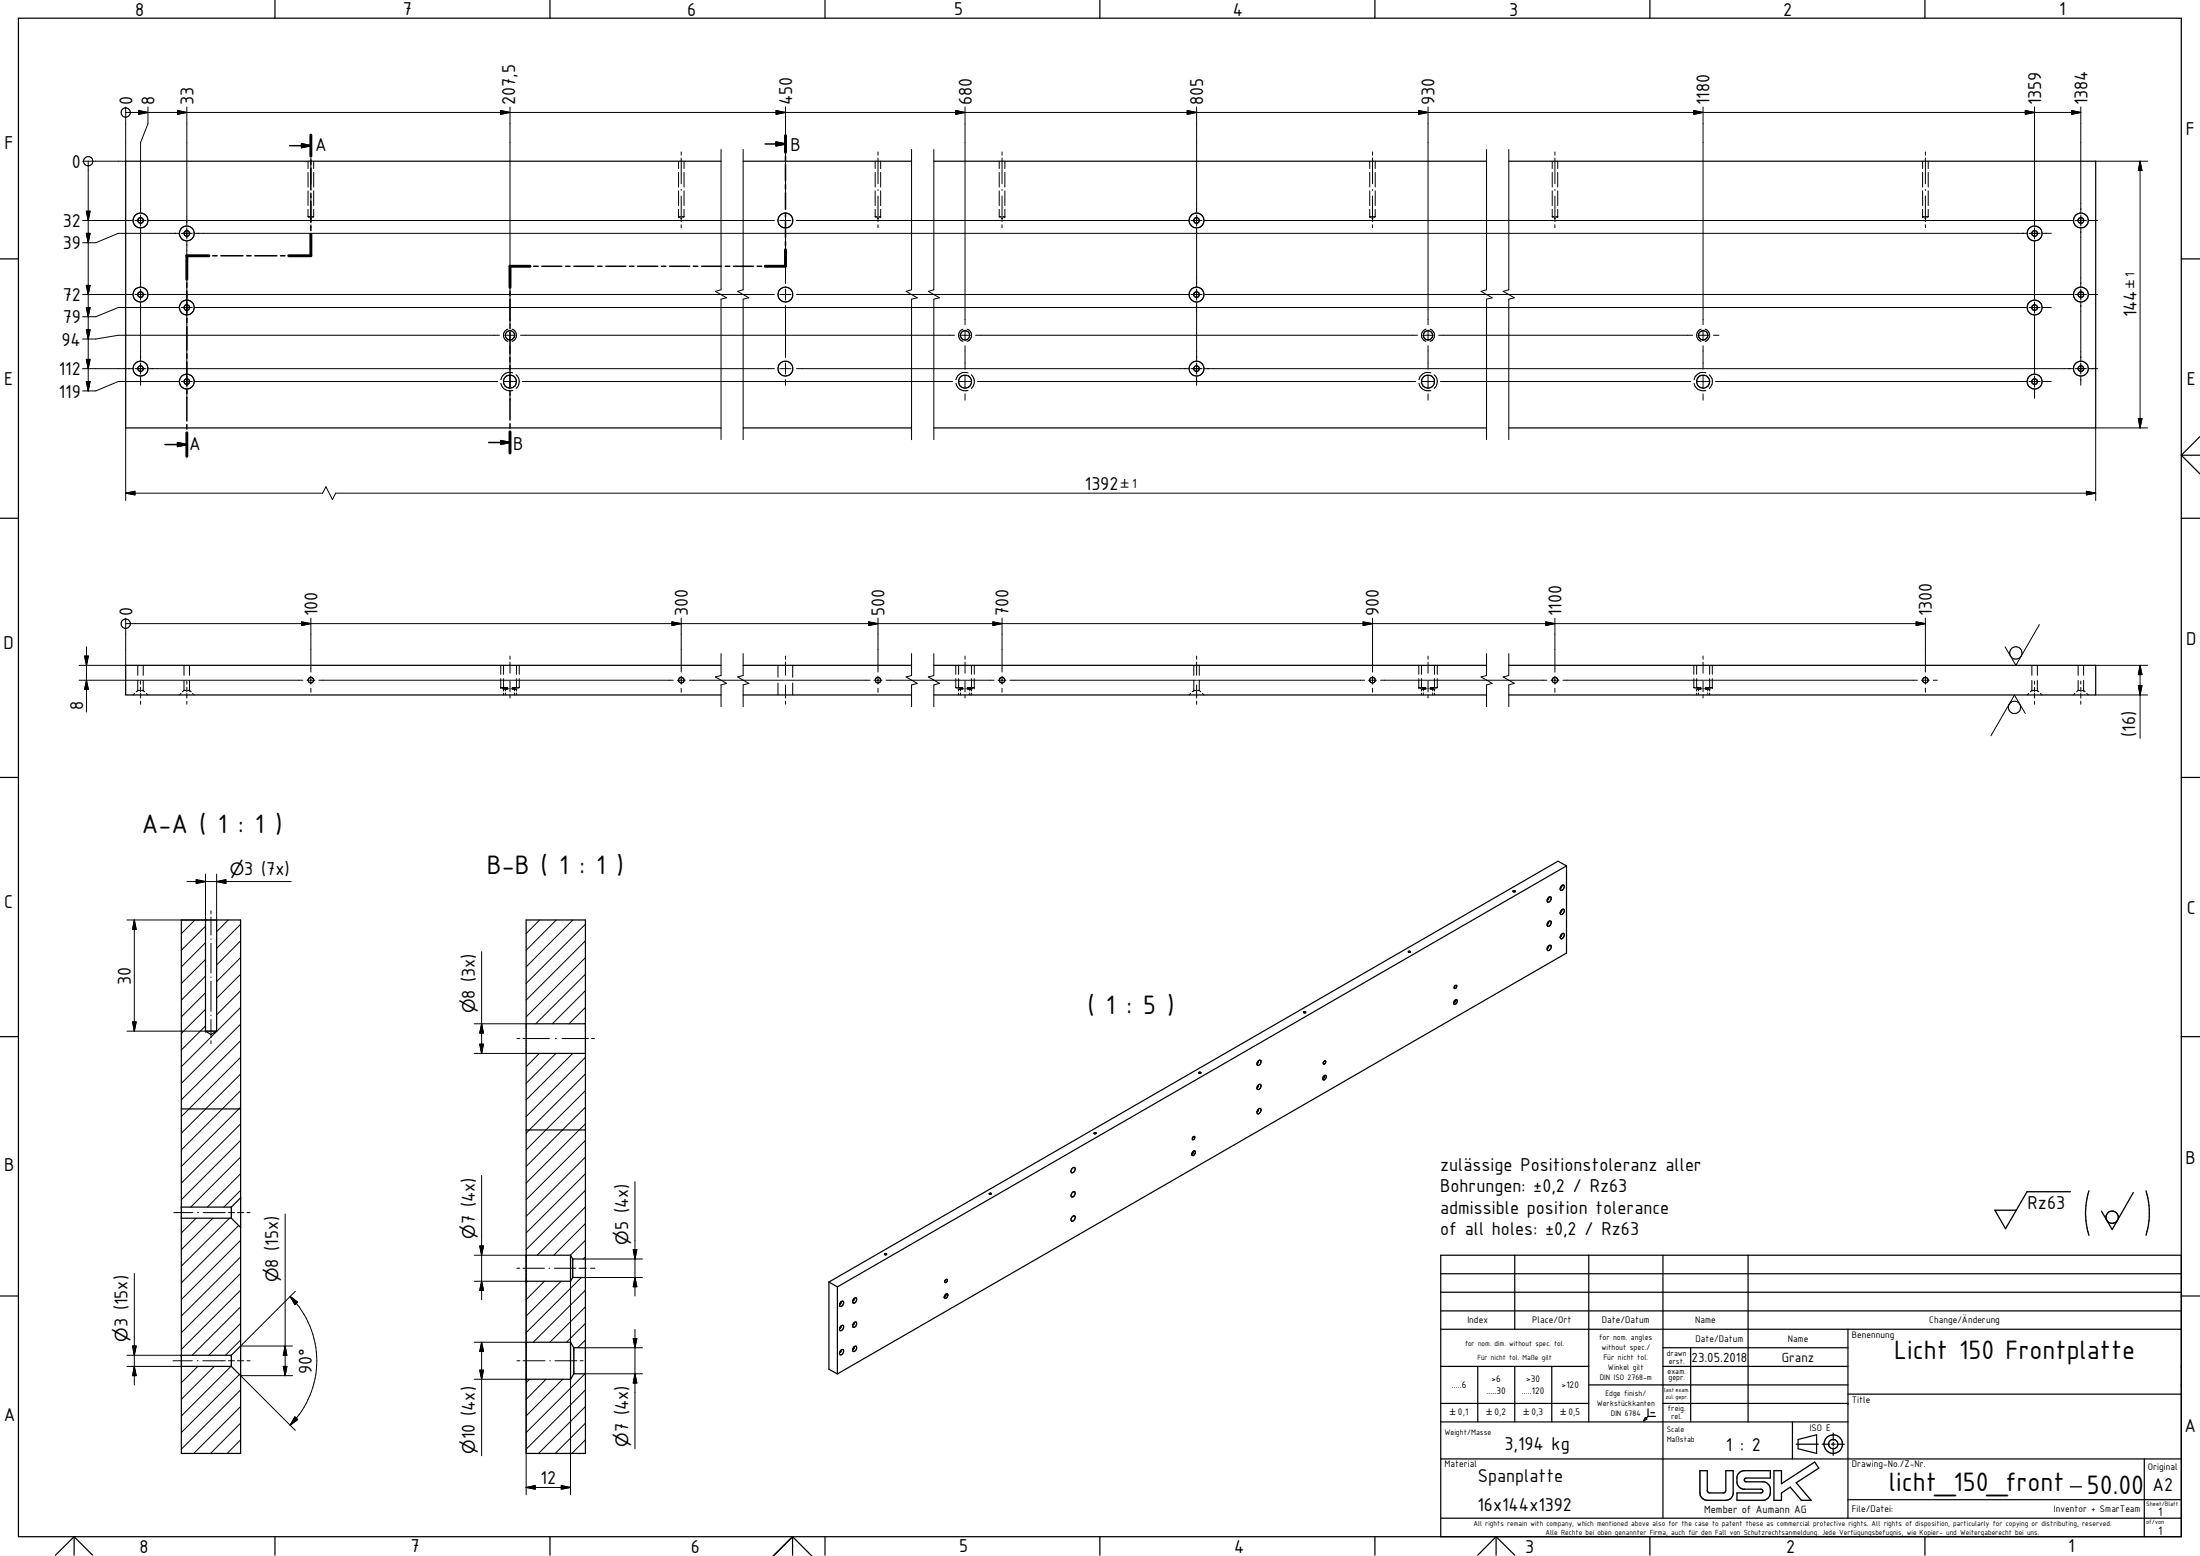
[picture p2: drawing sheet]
<svg xmlns="http://www.w3.org/2000/svg" width="594mm" height="420mm" viewBox="0 0 594 420" stroke-linecap="round" stroke-linejoin="round" font-family="sans-serif">
<g fill="none" stroke="#000" stroke-width=".33">
<path d="M74.2 -.1v5M148.5 -.1v5M222.8 -.1v5M297 -.1v5M371.3 -.1v5M445.5 -.1v5M519.8 -.1v5M5 4.9h584v410h-584zM194.7 43.5h-160.8v72.1h160.8M200.7 43.5h45.5M252.2 43.5h149.2M407.4 43.5h158.5v72.1h-158.5"/>
<path d="M0 69.9h5M589 69.9h5M200.7 115.6h45.5M252.2 115.6h149.2M594 117.9l-5 5M0 139.9h5M589 122.9l5 5M589 122.9h5M589 139.9h5M194.7 179.7h-160.8v8h160.8M200.7 179.7h45.5M252.2 179.7h149.2"/>
<path d="M407.4 179.7h158.5v8h-158.5M200.7 187.7h45.5M252.2 187.7h149.2M0 209.9h5M589 209.9h5M421.7 239.2l-.1 .5h-.2M421.7 239.1a.41 .41 0 0 1 .6 0 .41 .41 0 0 1 .1 .6l-.4 .5a.43 .43 0 0 1-.6 .1 .43 .43 0 0 1 0-.6zM423 233.8l-2.3-1.3-196.9 113.7M423 233.8l-196.9 113.7M423 233.8v23.6l-196.9 113.6M49 248.4h16v144.1h-16zM55.5 248.4v30"/>
<path d="M58.5 248.4v30M142.1 248.4h16v144.1h-16zM380.3 257l.4-.2 .2 .3-.4 .1zM408.6 240.6l.5-.1 .1 .2-.5 .1zM418.1 242.4l.5-.2a.82 .82 0 0 1 .2 .9 .82 .82 0 0 1-1 .4v-.5zM418.1 249l.3-.3 .4 .1a.95 .95 0 0 1-.9 1.3l-.1-.4zM418.1 255.5l.5-.3a.81 .81 0 0 1 .1 1 .81 .81 0 0 1-.9 .3v-.4zM418.1 242.4l.1 .3-.4 .2M418.1 248.9l.1 .3-.4 .3M418.1 255.4l.1 .3-.4 .3M421.4 246.3h.1M421.6 245.8a.48 .48 0 0 1 .8-.2 .48 .48 0 0 1-.1 .8l-.3 .3a.43 .43 0 0 1-.6 .1 .43 .43 0 0 1 0-.6z"/>
<path d="M421.7 252.3l-.1 .4-.2 .1M421.7 245.8v.3l-.3 .2M421.7 252.2a.46 .46 0 0 1 .7 0 .46 .46 0 0 1-.1 .7 .52 .52 0 0 1-.4 .6 .52 .52 0 0 1-.6-.4zM0 279.9h5M55.5 278.4l1.5 .9 1.5-.9M55.5 278.4h3M142.1 276.4h16M352 273.2l.6 .2-.5 .1zM392.7 270.3l.5-.4a.67 .67 0 0 1 .1 .9 .67 .67 0 0 1-.8 .2zM392.8 266.3l-.1 .2M392.9 266.1l.3-.1a.49 .49 0 0 1 .1 .6 .49 .49 0 0 1-.6 .2zM393.1 270l-.1 .4-.5 .5"/>
<path d="M589 279.9h5M49 299.4h16M142.1 284.5h16M323.7 289.7a.31 .31 0 0 1 .3-.2 .31 .31 0 0 1 .3 .2l-.4 .1zM339.7 299.6a.48 .48 0 0 1 .8-.2 .48 .48 0 0 1-.1 .8l-.4 .5-.4 .1-.2-.6zM339.8 293v.4l-.3 .2M339.8 286.5v.4l-.3 .1M339.8 299.6v.3l-.3 .2M339.9 286.4a.42 .42 0 0 1 .6-.1 .42 .42 0 0 1 0 .6 .64 .64 0 0 1-.4 .6 .64 .64 0 0 1-.7 0zM339.9 292.9a.47 .47 0 0 1 .6 .1 .47 .47 0 0 1-.1 .7l-.4 .4h-.5l-.1-.5zM357.5 286.7l-.2 .2M357.6 286.5l.2-.1a.54 .54 0 0 1 .1 .6 .54 .54 0 0 1-.5 .3l-.1-.2z"/>
<path d="M357.7 290.4l-.1 .6-.4 .4M357.7 290.4l-.4 .3-.1 .7M357.7 290.4l.1-.1a.68 .68 0 0 1 .2 .9 .68 .68 0 0 1-.7 .3l-.1-.1M142.1 305.1h16M289.5 315.5a.49 .49 0 0 1 .8-.2 .49 .49 0 0 1-.1 .8l-.2 .4-.6 .2-.2-.6zM295.4 305.9h.5a.26 .26 0 0 1-.2 .3 .26 .26 0 0 1-.3-.3zM322.1 307.2l-.1 .1M322.1 307.1l.4-.3a.49 .49 0 0 1 0 .6 .49 .49 0 0 1-.5 .3zM322.1 311l.5-.2a.81 .81 0 0 1-.6 1.2 .68 .68 0 0 1 .1-1zM322.1 307.1l-.1 .1M322.4 310.8l-.2 .5-.4 .4M49 329h13.5"/>
<path d="M49 325.9h13.5M62.5 329l2.5 2.4M62.5 325.9v3.1M65 323.4l-2.5 2.5M142.1 338.9h12M154.1 338.9l.6 1.1M154.1 338.9v7.1M154.7 340h3.4M154.7 340v5M267.2 322.3h.5a.28 .28 0 0 1-.3 .2 .28 .28 0 0 1-.2-.2zM289.6 321.9l.4-.1a.77 .77 0 0 1 .2 .9 .77 .77 0 0 1-.9 .4l-.1-.5zM289.6 328.4a.49 .49 0 0 1 .8 .1 .49 .49 0 0 1-.2 .7l-.4 .5-.4 .1-.2-.6z"/>
<path d="M409 338.9v20M429 338.9v45.1M449 338.9v71.1M472 338.9v45.1M589 338.9h-199.9v76M0 350h5M142.1 346h12M154.7 345h3.4M154.7 345l-.6 1M223.8 346.2v23.5l2.3 1.3M223.8 346.2l2.3 1.3M226.1 347.5v23.5"/>
<path d="M227 351.6a.49 .49 0 0 1 .7-.2 .49 .49 0 0 1 0 .8 .52 .52 0 0 1-.5 .5 .52 .52 0 0 1-.5-.3zM227 358.2a.49 .49 0 0 1 .7-.2 .49 .49 0 0 1 0 .8 .52 .52 0 0 1-.4 .5 .52 .52 0 0 1-.6-.4zM227 351.6l.1 .3-.4 .2M227 358.1l.1 .4-.4 .1M230.5 350.7a.47 .47 0 0 1 .8-.2 .47 .47 0 0 1-.1 .8l-.4 .5-.4 .1-.2-.6zM230.5 357.3l.2-.1a.41 .41 0 0 1 .6-.1 .41 .41 0 0 1 0 .6l-.5 .6-.4 .1-.2-.6zM230.6 350.7l.1 .2-.4 .3M230.6 357.2l.1 .2-.4 .3M255.3 345.6l-.1 .3M255.3 345.6l.3-.1 .2 .1-.4 .8-.3-.2zM255.6 349.4l-.3 .6-.3 .3M255.6 349.4l-.3 .2-.3 .7"/>
<path d="M255.6 349.4l.1-.1a.72 .72 0 0 1 .1 .9 .72 .72 0 0 1-.8 .3v-.2M389 343.9h200M389 348.9h200M389.1 354h199.9M389.1 358.9h199.9M499 358.9v51M589 350h5M49 369h13.5M49 366h13.5M62.5 369l2.5 2.5M62.5 366v3M65 363.5l-2.5 2.5"/>
<path d="M142.1 372.4h12M142.1 362.4h12M154.1 362.4l.8 1.5M154.1 362.4v10M154.9 371h3.2M154.9 371l-.8 1.4M154.9 363.9h3.2M154.9 363.9v7.1M227 364.7a.49 .49 0 0 1 .8-.2 .49 .49 0 0 1-.1 .8l-.3 .4a.45 .45 0 0 1-.6 0 .45 .45 0 0 1 0-.6zM227 364.6l.1 .4-.4 .2M230.5 363.8l.3-.3a.47 .47 0 0 1 .6 .3 .47 .47 0 0 1-.2 .6l-.4 .5h-.4l-.2-.5zM230.6 363.8l.1 .2-.4 .3"/>
<path d="M389.1 369h39.9M389.1 379h39.9M399 369v15M409 369v15M419 369v15M429 374h70M449 369h50M449 363.9h50M449 379h50M456.5 363.9v20.1M499 376.5h90M389.1 393.9h199.9"/>
<path d="M389.1 384h109.9M444.3 382.8l.4 .4-.9 .5zM445 382.5h2M445 380.4v2.1M445 382.5l-.5 .5M445.8 381.5h1M484 384v9.9M485 390h6M485.5 388.7l5-1.3v5.1l-5-1.3zM492 390h2M494.5 390h1M495 387v1.9"/>
<path d="M495 389.5v.9M495 390.9v2.1M496 390h2M579 393.9v21M20 414.9l5 5M20 414.9l-5 5M20 414.9v5M74.2 414.9v5M148.5 414.9v5M214 414.9l5.1 5.2M214 414.9l-5.1 5.2M214 414.9v5"/>
<path d="M222.8 414.9v5M297 414.9v5M371.3 414.9v5M389.1 409.9h199.9M404 414.9l5 5M404 414.9l-5 5M404 414.9v5M445.5 414.9v5M499 405h90M519.8 414.9v5"/>
<circle cx="37.9" cy="59.5" r="2.01"/>
<circle cx="38" cy="59.5" r=".75"/>
<circle cx="212.1" cy="59.6" r="2.01"/>
<circle cx="323.1" cy="59.5" r=".76"/>
<circle cx="323.1" cy="59.5" r="2.01"/>
<circle cx="561.9" cy="59.5" r=".77"/>
<circle cx="561.9" cy="59.5" r="2.01"/>
<circle cx="37.9" cy="79.5" r=".75"/>
<circle cx="37.9" cy="79.5" r="2.01"/>
<circle cx="50.4" cy="63" r="2.01"/>
<circle cx="50.5" cy="63" r=".74"/>
<circle cx="212.1" cy="79.5" r="2.01"/>
<circle cx="323.1" cy="79.5" r="2.01"/>
<circle cx="323.1" cy="79.5" r=".76"/>
<circle cx="549.4" cy="63" r=".76"/>
<circle cx="549.4" cy="63" r="2.01"/>
<circle cx="561.9" cy="79.5" r=".75"/>
<circle cx="561.9" cy="79.5" r="2.01"/>
<circle cx="37.9" cy="99.5" r="2.01"/>
<circle cx="38" cy="99.5" r=".75"/>
<circle cx="50.4" cy="83" r="2.02"/>
<circle cx="50.5" cy="83" r=".75"/>
<circle cx="137.7" cy="90.6" r="1.25"/>
<circle cx="212.1" cy="99.5" r="1.99"/>
<circle cx="260.6" cy="90.5" r="1.25"/>
<circle cx="323.1" cy="99.5" r="2.01"/>
<circle cx="323.1" cy="99.5" r=".75"/>
<circle cx="385.6" cy="90.6" r="1.25"/>
<circle cx="459.9" cy="90.6" r="1.26"/>
<circle cx="549.4" cy="83" r="1.99"/>
<circle cx="549.4" cy="83" r=".77"/>
<circle cx="561.9" cy="99.5" r="2.01"/>
<circle cx="561.9" cy="99.5" r=".75"/>
<circle cx="50.4" cy="103" r="2.01"/>
<circle cx="50.5" cy="103" r=".75"/>
<circle cx="137.7" cy="103" r="1.73"/>
<circle cx="260.6" cy="103.1" r="1.75"/>
<circle cx="385.6" cy="103.1" r="1.76"/>
<circle cx="459.9" cy="103.1" r="1.75"/>
<circle cx="549.4" cy="103.1" r=".76"/>
<circle cx="549.4" cy="103" r="2.01"/>
<circle cx="83.9" cy="183.7" r=".74"/>
<circle cx="184" cy="183.6" r=".75"/>
<circle cx="237.1" cy="183.6" r=".75"/>
<circle cx="270.6" cy="183.7" r=".75"/>
<circle cx="370.6" cy="183.6" r=".75"/>
<circle cx="419.9" cy="183.7" r=".74"/>
<circle cx="519.9" cy="183.7" r=".74"/>
<circle cx="239.1" cy="338.6" r=".28"/>
<circle cx="495" cy="390" r="2.52"/>
<circle cx="495" cy="390" r="1.26"/>
</g>
<g fill="none" stroke="#000" stroke-width=".27">
<path d="M33.9 28.9v14.6h-11.6M33.9 30.4h528M37.5 29.9l2.5 .5-2.5 .5zM40 28.9v4.5l-2 5.1v18.9M48 29.9l2.5 .5-2.5 .5zM50.5 28.9v31.9M135.2 29.9l2.5 .5-2.5 .5zM137.7 28.9v58.8M209.6 29.9l2.5 .5-2.5 .5zM212.1 28.9v27.6M258.1 29.9l2.5 .5-2.5 .5zM260.6 28.9v58.8"/>
<path d="M320.6 29.9l2.5 .5-2.5 .5zM323.1 28.9v28.5M383.1 29.9l2.5 .5-2.5 .5zM385.6 28.9v58.8M457.4 29.9l2.5 .5-2.5 .5zM459.9 28.9v58.8M546.9 29.9l2.5 .5-2.5 .5zM549.4 28.9v31.9M559.4 29.9l2.5 .5-2.5 .5zM561.9 28.9v28.5M22.3 59.5h13.5M23.3 57h1l-.5 2.5z"/>
<path d="M23.8 43.5v62.1M36.4 59.5h3M38 58.1v3M40.1 59.5h10.3M50.5 59.5h33.4M83.2 58.5h.5M83.2 58.5l.2 .2M83.2 43.5v2M83.2 46.5v4M83.2 51.5v4M83.2 56.5v2M83.7 58.8l.2 .2 .3-.2"/>
<path d="M83.9 41v.9M83.9 42.7v6.9M83.9 51.2v.2M83.9 52.9v6.9M84.1 59.5h99.8M84.2 58.5h.5M84.7 58.5l-.2 .2M84.7 43.5v2M84.7 46.5v4M84.7 51.5v4M84.7 56.5v2M183.2 58.5h.1"/>
<path d="M183.2 58.5h.5M183.2 58.5l.3 .2M183.2 43.5v2M183.2 46.5v4M183.2 51.5v4M183.2 56.5v2M183.7 58.8l.3 .2 .2-.2M184 41v.9M184 42.7v6.9M184 51.2v.2M184 52.9v6.9M184 59.5h25.1"/>
<path d="M184.2 58.5h.5M184.7 58.5l-.2 .2M184.7 43.5v2M184.7 46.5v4M184.7 51.5v4M184.7 56.5v2M194.7 40.4v37.9l-1.5 .4 3 1.7-1.5 .4v37.9M200.7 40.4v37.9l-1.5 .4 3 1.7-1.5 .4v37.9M210.6 59.5h3M212.1 58.1v3M215.1 59.5h21.9M236.3 58.5h.5"/>
<path d="M236.3 58.5l.3 .2M236.3 43.5v2M236.3 46.5v4M236.3 51.5v4M236.3 56.5v2M236.8 58.8l.3 .2 .2-.2M237.1 41v.9M237.1 42.7v6.9M237.1 51.2v.2M237.1 52.9v6.9M237.2 59.5h33.3M237.3 58.5h.5"/>
<path d="M237.8 58.5h.1M237.8 58.5l-.2 .2M237.8 43.5v2M237.8 46.5v4M237.8 51.5v4M237.8 56.5v2M246.2 40.4v37.9l-1.5 .4 3 1.7-1.5 .4v37.9M252.2 40.4v37.9l-1.5 .4 3 1.7-1.5 .4v37.9M269.8 58.5h.5M269.8 58.5l.3 .2M269.8 43.5v2M269.8 46.5v4"/>
<path d="M269.8 51.5v4M269.8 56.5v2M270.3 58.8l.3 .2 .2-.2M270.6 41v.9M270.6 42.7v6.9M270.6 51.2v.2M270.6 52.9v6.9M270.7 59.5h50.3M270.8 58.5h.5M271.3 58.5h.1M271.3 58.5l-.2 .2M271.3 43.5v2"/>
<path d="M271.3 46.5v4M271.3 51.5v4M271.3 56.5v2M321.6 59.5h3M323.1 58.1v3M325.3 59.5h45.2M369.9 58.5h.1M369.9 58.5h.5M369.9 58.5l.2 .2M369.9 43.5v2M369.9 46.5v4M369.9 51.5v4"/>
<path d="M369.9 56.5v2M370.4 58.8l.2 .2 .3-.2M370.6 41v.9M370.6 42.7v6.9M370.6 51.2v.2M370.6 52.9v6.9M370.7 59.5h49.1M370.9 58.5h.5M371.4 58.5l-.3 .2M371.4 43.5v2M371.4 46.5v4M371.4 51.5v4"/>
<path d="M371.4 56.5v2M401.4 40.4v37.9l-1.5 .4 3 1.7-1.5 .4v37.9M407.4 40.4v37.9l-1.5 .4 3 1.7-1.5 .4v37.9M419.2 58.5h.4M419.2 58.5l.2 .2M419.2 43.5v2M419.2 46.5v4M419.2 51.5v4M419.2 56.5v2M419.6 58.8l.3 .2 .2-.2M419.9 41v.9M419.9 42.7v6.9"/>
<path d="M419.9 51.2v.2M419.9 52.9v6.9M420 59.5h99.8M420.1 58.5h.5M420.6 58.5h.1M420.6 58.5l-.2 .2M420.6 43.5v2M420.6 46.5v4M420.6 51.5v4M420.6 56.5v2M519.2 58.5h.1M519.2 58.5h.5"/>
<path d="M519.2 58.5l.2 .2M519.2 43.5v2M519.2 46.5v4M519.2 51.5v4M519.2 56.5v2M519.7 58.8l.2 .2 .3-.2M519.9 41v.9M519.9 42.7v6.9M519.9 51.2v.2M519.9 52.9v6.9M520 59.5h29.3M520.2 58.5h.5"/>
<path d="M520.7 58.5l-.3 .2M520.7 43.5v2M520.7 46.5v4M520.7 51.5v4M520.7 56.5v2M549.5 59.5h10.2M560.4 59.5h3M561.9 58.1v3M564.1 59.5h2.3M565.9 43.5h14M577.9 43.5l.5 2.5h-1zM577.9 43.5v72.1"/>
<path d="M22.3 79.5h13.5M23.3 63h1l-.5 2.5zM23.3 77.1h1l-.5 2.4zM36.4 79.5h3M37.8 63h-5.9l-6 2.5h-3.6M38 61.7v15.7M38 78v3M38 63h10.3M40.1 79.5h10.3M49 63h2.9M50.5 61.5v3M50.5 65.2v15.7"/>
<path d="M50.5 79.5h158.6M52.6 63h159.4M83.9 60.7v.8M184 60.7v.8M210.6 79.5h3M212.1 62.5v14.1M212.1 78v3M212.2 63h110.8M215.1 79.5h105.9M237.1 60.7v.8M270.6 60.7v.8M321.6 79.5h3"/>
<path d="M323.1 61.7v15.7M323.1 78v3M323.2 63h224M325.3 79.5h224M370.6 60.7v.8M419.9 60.7v.8M519.9 60.7v.8M547.9 63h3M549.4 61.5v3M549.4 65.2v15.7M549.5 79.5h10.2M551.6 63h2.3"/>
<path d="M560.4 79.5h3M561.9 61.7v15.7M561.9 78v3M564.1 79.5h2.3M22.3 99.5h13.5M23.3 83h1l-.5 2.5zM23.3 89h1l-.5 2.5zM23.3 97h1l-.5 2.5zM36.4 99.5h3M37.8 83h-5.9l-6 2.5h-3.6M38 81.7v15.7M38 98v3"/>
<path d="M38 83h10.3M40.1 99.5h10.3M49 83h2.9M50.5 81.6v3M50.5 85.2v15.7M50.5 99.5h87.1M52.6 83h159.4M134.9 90.5h-103l-6 1h-3.6M136.3 90.5h2.8M137.2 88.9a1.73 1.73 0 0 0-1.3 1.6 1.73 1.73 0 0 0 1.3 1.7M137.7 89.1v2.9M137.7 93.4v6.3"/>
<path d="M137.8 99.5h71.3M138.3 88.9a1.74 1.74 0 0 1 1.2 1.6 1.74 1.74 0 0 1-1.2 1.7M140.6 90.5h117.2M210.6 99.5h3M212.1 82.5v14M212.1 98v3M212.2 83h110.8M215.1 99.5h45.4M259.2 90.5h2.8M260 88.9a1.74 1.74 0 0 0-1.1 1.6 1.74 1.74 0 0 0 1.1 1.7M260.6 89.1v2.9M260.6 93.4v6.3"/>
<path d="M260.7 99.5h60.3M261.1 88.9a1.73 1.73 0 0 1 1.3 1.6 1.73 1.73 0 0 1-1.3 1.7M263.4 90.5h119.4M321.6 99.5h3M323.1 81.7v15.7M323.1 98v3M323.2 83h224M325.3 99.5h60.2M384.2 90.5h2.8M385.1 88.9a1.72 1.72 0 0 0-1.3 1.6 1.72 1.72 0 0 0 1.3 1.7M385.6 89.1v2.9M385.6 93.4v6.3"/>
<path d="M385.7 99.5h74.1M386.2 88.9a1.74 1.74 0 0 1 1.2 1.6 1.74 1.74 0 0 1-1.2 1.7M388.5 90.5h68.6M458.5 90.5h2.8M459.4 88.9a1.72 1.72 0 0 0-1.2 1.6 1.72 1.72 0 0 0 1.2 1.7M459.9 89.1v2.9M459.9 93.4v6.3M460 99.5h89.3M460.4 88.9a1.72 1.72 0 0 1 1.3 1.6 1.72 1.72 0 0 1-1.3 1.7M462.7 90.5h1.5M547.9 83h3M549.4 81.6v3"/>
<path d="M549.4 85.2v15.7M549.5 99.5h10.2M551.6 83h2.3M560.4 99.5h3M561.9 81.7v15.7M561.9 98v3M564.1 99.5h2.3M23.3 103h1l-.5 2.6zM33.9 115.6v19.6M37.8 103h-5.9l-6 2.6h-3.6M38 101.7v2.3M38 103h10.3"/>
<path d="M49 103h2.9M50.5 101.5v3M50.5 105.2v2.4M52.6 103h81.8M135.3 102.5h.1M135.3 103.6a2.47 2.47 0 0 0 3.2 1.8M136 103h3.4M137.7 101.4v3.3M137.7 106.4v1.7M138.5 100.7a2.41 2.41 0 0 0-3.2 1.8M139.4 101.2a2.43 2.43 0 0 1 0 3.7M141.1 103h70.9"/>
<path d="M212.1 102.5v1.5M212.2 103h45M258.1 103.6a2.54 2.54 0 0 0 3.3 1.8M258.2 102.5h-.1M258.9 103h3.4M260.6 101.4v3.3M260.6 106.4v1.7M261.4 100.7a2.41 2.41 0 0 0-3.2 1.8M262.3 101.2a2.51 2.51 0 0 1 0 3.7M263.9 103h59.1M323.1 101.7v2.3M323.2 103h59.1"/>
<path d="M383.2 103.6a2.53 2.53 0 0 0 3.2 1.8M383.2 102.5h.1M384 103h3.3M385.6 101.4v3.3M385.6 106.4v1.7M386.4 100.7a2.38 2.38 0 0 0-3.2 1.8M387.3 101.2a2.44 2.44 0 0 1 0 3.7M389 103h67.6M457.5 103.6a2.45 2.45 0 0 0 3.1 1.8M457.5 102.5h.1M458.2 103h3.4M459.9 101.4v3.3"/>
<path d="M459.9 106.4v1.7M460.6 100.7a2.38 2.38 0 0 0-3.1 1.8M461.6 101.2a2.46 2.46 0 0 1 0 3.7M463.2 103h84M547.9 103h3M549.4 101.5v3M549.4 105.2v2.4M551.6 103h2.3M561.9 101.7v2.3M577.4 113.1h1l-.5 2.5zM579.9 115.6h-14v19.6M33.9 133.2l2.5-.5v.9z"/>
<path d="M33.9 133.2h53.2l.9-1.8 1.8 3.5 .8-1.7h475.3M563.4 132.7l2.5 .5-2.5 .4zM22.8 177.2h1.1l-.5 2.5zM23.4 174.7v17.6M33.9 166.9v12.8h-12.5M33.9 168.4h486M37.2 179.7v2.7M38.7 179.7v2.7M49.7 179.7v2.7M51.2 179.7v2.7M81.4 167.9l2.5 .5-2.5 .5zM83.9 166.9v14.6"/>
<path d="M135.2 179.7v2.4M136 179.7v2.4M137.7 177.2v.8M137.7 178.8v3M139.5 179.7v2.4M140.2 179.7v2.4M181.5 167.9l2.5 .5-2.5 .5zM184 166.9v14.6M194.7 176.5v5.9l-1.5 .4 3 1.7-1.5 .4v5.9M200.7 176.5v5.9l-1.5 .4 3 1.7-1.5 .4v5.9M210.1 179.7v3.2M212.1 177.2v.8"/>
<path d="M212.1 178.8v3.5M214.1 179.7v3.2M234.6 167.9l2.5 .5-2.5 .5zM237.1 166.9v14.6M246.2 176.5v5.9l-1.5 .4 3 1.7-1.5 .4v5.9M252.2 176.5v5.9l-1.5 .4 3 1.7-1.5 .4v5.9M258.1 179.7v2.4M258.9 179.7v2.4M260.6 177.2v.8M260.6 178.8v3M262.3 179.7v2.4M263.1 179.7v2.4"/>
<path d="M268.1 167.9l2.5 .5-2.5 .5zM270.6 166.9v14.6M322.4 179.7v2.7M323.1 177.2v.8M323.1 178.8v3.5M323.8 179.7v2.7M368.1 167.9l2.5 .5-2.5 .5zM370.6 166.9v14.6M383.1 179.7v2.4M383.8 179.7v2.4M385.6 177.2v.8M385.6 178.8v3"/>
<path d="M387.4 179.7v2.4M388.1 179.7v2.4M401.4 176.5v5.9l-1.5 .4 3 1.7-1.5 .4v5.9M407.4 176.5v5.9l-1.5 .4 3 1.7-1.5 .4v5.9M417.4 167.9l2.5 .5-2.5 .5zM419.9 166.9v14.6M457.4 179.7v2.4M458.2 179.7v2.4M459.9 177.2v.8M459.9 178.8v3M461.7 179.7v2.4M462.4 179.7v2.4"/>
<path d="M517.4 167.9l2.5 .5-2.5 .5zM519.9 166.9v14.6M548.7 179.7v2.7M550.2 179.7v2.7M550.7 168.6l-6.3 11.1-3-5M561.2 179.7v2.7M562.6 179.7v2.7M565.9 179.7h14M577.9 179.7l.5 2.5h-1zM577.9 179.7v19.7M21.4 183.7h60.4M23.4 183.7l.5 2.5h-1.1z"/>
<path d="M36.4 187.2l-.5 .5M37.2 186.4h.1M37.2 186.4h.5M37.2 186.4l-.4 .4M37.2 183.7v2.7M38 183.9v.8M38 185.6v1.2M38 187.2v1.3M38 189.4v.8M38.2 186.4h.5M38.7 186.4h.1M38.7 186.4l.4 .4"/>
<path d="M38.7 183.7v2.7M39.5 187.2l.5 .5M48.9 187.2l-.4 .5M49.7 186.4h.5M49.7 186.4l-.4 .4M49.7 183.7v2.7M50.5 183.9v.8M50.5 185.6v1.2M50.5 187.2v1.3M50.5 189.4v.8M50.7 186.4h.5M51.2 186.4h.1"/>
<path d="M51.2 186.4l.4 .4M51.2 183.7v2.7M52 187.2l.4 .5M82.9 183.7h2.1M83.9 182.6v2.1M83.9 185.8v1.1M86.1 183.7h51.5M135.2 185.7h.1M135.2 185.7h.3M135.2 185.7l.3 .1M135.2 183.3v2.4M135.7 185.7h.1"/>
<path d="M135.7 185.7h1.4M135.7 186l.3 .1M136 186.1h.1M136 185.7h.1M136 183.3v2.4M136 186.1v.5M136 187.2v.5M136 186.1h1.1M136 185.7l.1 .1M136.3 185.8l.2 .2M136.5 186h.1M136.5 186h.8"/>
<path d="M136.5 186v.6M136.5 187.1v.6M137.7 183.9v2.9M137.7 187.6v.9M137.8 183.7h44M138.1 186h.8M138.3 186.1h1.2M138.3 185.7h1.4M138.9 186h.1M138.9 186v.6M138.9 187.1v.6M139.1 185.8l-.2 .2"/>
<path d="M139.5 183.3v2.4l-.2 .1M139.5 186.1v.5M139.5 187.2v.5M139.7 186l-.2 .1M140 185.7h.2M140.2 185.7l-.2 .1M140.2 183.3v2.4M182.9 183.7h2.2M184 182.6v2.1M184 185.8v1.1M186.2 183.7h25.8M210.1 184.4v3.3"/>
<path d="M212.1 185v3.5M212.1 189.4v.8M212.2 183.7h22.7M214.1 184.4v3.3M236 183.7h2.1M237.1 182.6v2.1M237.1 185.8v1.1M239.2 183.7h21.3M258.1 185.7h.2M258.1 185.7l.2 .1M258.1 183.3v2.4M258.6 185.7h1.4"/>
<path d="M258.6 186l.3 .1M258.9 186.1h1.1M258.9 183.3v2.4l.1 .1M258.9 186.1v.5M258.9 187.2v.5M259.2 185.8l.2 .2M259.4 186h.1M259.4 186h.8M259.4 186v.6M259.4 187.1v.6M260.6 183.9v2.9M260.6 187.6v.9"/>
<path d="M260.7 183.7h7.7M261 186h.9M261.2 186.1h1.1M261.2 185.7h1.4M261.9 186v.6M261.9 187.1v.6M262 185.8l-.1 .2M262.3 186.1h.1M262.3 185.7h.1M262.3 183.3v2.4M262.3 186.1v.5M262.3 187.2v.5"/>
<path d="M262.3 185.7l-.1 .1M262.6 185.7h.1M262.6 186l-.3 .1M262.8 185.7h.3M263.1 185.7h.1M263.1 183.3v2.4M263.1 185.7l-.3 .1M269.5 183.7h2.2M270.6 182.6v2.1M270.6 185.8v1.1M272.7 183.7h50.3M321.5 187.2l-.4 .5"/>
<path d="M322.4 186.4h.1M322.4 186.4h.5M322.4 186.4l-.5 .4M322.4 183.7v2.7M323.1 185v3.5M323.1 189.4v.8M323.2 183.7h45.3M323.4 186.4h.4M323.8 186.4l.5 .4M323.8 183.7v2.7M324.7 187.2l.4 .5M369.5 183.7h2.2"/>
<path d="M370.6 182.6v2.1M370.6 185.8v1.1M372.8 183.7h12.7M383.1 185.7h.1M383.1 185.7h.3M383.1 185.7l.3 .1M383.1 183.3v2.4M383.6 185.7h.1M383.6 185.7h1.4M383.6 186l.2 .1M383.8 186.1h1.2M383.8 183.3v2.4l.2 .1"/>
<path d="M383.8 186.1v.5M383.8 187.2v.5M384.2 185.8l.2 .2M384.4 186h.8M384.4 186v.6M384.4 187.1v.6M385.6 183.9v2.9M385.6 187.6v.9M385.7 183.7h32M386 186h.9M386.2 186.1h1.2M386.2 185.7h1.4"/>
<path d="M386.9 186v.6M386.9 187.1v.6M387 185.8l-.1 .2M387.4 183.3v2.4l-.2 .1M387.4 186.1v.5M387.4 187.2v.5M387.6 186l-.2 .1M387.9 185.7h.2M388.1 185.7l-.2 .1M388.1 183.3v2.4M418.8 183.7h2.2M419.9 182.6v2.1"/>
<path d="M419.9 185.8v1.1M422 183.7h37.8M457.4 185.7h.2M457.4 185.7l.2 .1M457.4 183.3v2.4M457.9 185.7h1.4M457.9 186l.3 .1M458.2 186.1h1.1M458.2 183.3v2.4l.1 .1M458.2 186.1v.5M458.2 187.2v.5M458.5 185.8l.2 .2"/>
<path d="M458.7 186h.8M458.7 186v.6M458.7 187.1v.6M459.9 183.9v2.9M459.9 187.6v.9M460 183.7h57.8M460.3 186h.9M460.5 186.1h1.2M460.5 185.7h1.4M461.2 186v.6M461.2 187.1v.6M461.3 185.8l-.1 .2"/>
<path d="M461.7 183.3v2.4l-.2 .1M461.7 186.1v.5M461.7 187.2v.5M461.9 186l-.2 .1M462.1 185.7h.3M462.4 185.7h.1M462.4 183.3v2.4M462.4 185.7l-.3 .1M518.8 183.7h2.2M519.9 182.6v2.1M519.9 185.8v1.1M522.1 183.7h1"/>
<path d="M546.9 192.7l-2.9-5-6.4 11M547.8 187.2l-.4 .5M548.7 186.4h.1M548.7 186.4h.5M548.7 186.4l-.4 .4M548.7 183.7v2.7M549.4 183.9v.8M549.4 185.6v1.2M549.4 187.2v1.3M549.4 189.4v.8M549.6 186.4h.6M550.2 186.4h.1"/>
<path d="M550.2 186.4l.4 .4M550.2 183.7v2.7M551 187.2l.4 .5M560.3 187.2l-.4 .5M561.2 186.4h.5M561.2 186.4l-.5 .4M561.2 183.7v2.7M561.9 183.9v.8M561.9 185.6v1.2M561.9 187.2v1.3M561.9 189.4v.8M562.1 186.4h.5"/>
<path d="M562.6 186.4h.1M562.6 186.4l.5 .4M562.6 183.7v2.7M563.5 187.2l.4 .5M565.9 187.7h14M577.4 185.2h1l-.5 2.5zM50.5 238h28.2M53 237.5l2.5 .5-2.5 .6zM55.5 236v12.4h-21.2M58.5 238l2.5-.5v1.1zM58.5 236v12.4M36.3 248.4l.5 2.6h-1z"/>
<path d="M36.3 248.4v30M52.7 248.4l-3.7 3.7M55.5 259.1l-6.5 6.5M55.5 254.6l-6.5 6.5M55.5 250.1l-6.5 6.5M57 245.9v.9M57 247.6v4.9M57 253.5v.2M57 254.7v8.1M61.6 248.4l-3.1 3.2M65 258.6l-6.5 6.5M65 254l-6.5 6.6"/>
<path d="M65 249.6l-6.5 6.5M130.1 257v27.5M145.7 248.4l-3.6 3.7M150.2 248.4l-8.1 8.2M154.7 248.4l-12.6 12.7M158.1 258.6l-16 16M158.1 254l-16 16.1M158.1 249.6l-16 16M34.3 278.4h21.2M35.8 275.9h1l-.5 2.5zM55.5 277l-6.5 6.5M55.5 272.6l-6.5 6.4"/>
<path d="M55.5 268.1l-6.5 6.5M55.5 263.6l-6.5 6.5M57 263.8v.2M57 265v8.1M57 274.1v.2M57 275.3v4.9M65 276.5l-16 16M65 272l-16 16M65 267.5l-6.5 6.5M65 263.1l-6.5 6.4M128.1 276.4h14M130.1 276.4l.5 2.5h-1.1z"/>
<path d="M158.1 272l-4.5 4.4M158.1 267.5l-9 8.9M158.1 263.1l-13.4 13.3M57 281v.8M65 299l-16 16M65 294.5l-16 16M65 290l-16 16M65 285.5l-16 16M65 281l-16 16M128.1 284.5h14M129.5 282h1.1l-.5 2.5zM139.6 280.4h.8"/>
<path d="M141.2 280.4h7.1M145.6 284.5l-3.5 3.5M150 280.4h.2M150.1 284.5l-8 8M151.8 280.4h7.1M154.7 284.5l-12.6 12.5M158.1 299l-16 16M158.1 294.5l-16 16M158.1 290l-16 16M158.1 285.5l-16 16M159.7 280.4h.8M65 316.9l-9 9"/>
<path d="M65 312.4l-13.5 13.5M65 307.9l-16 16.1M65 303.5l-16 16M130.1 317.4v33.6M158.1 316.9l-16 16M158.1 312.4l-16 16M158.1 307.9l-16 16.1M158.1 303.5l-16 16M171.5 319.1v30.9M46.9 327.4h5.2M52.9 329l-3.9 3.9M53.3 327.4h.3"/>
<path d="M54.9 327.4h5.9M57.5 329l-8.5 8.4M61.7 327.4h1.6M62 329l-13 12.9M64.1 327.4h1.7M64.5 330.9l-15.5 15.5M65 339.4l-16 16M65 334.9l-16 16M65 321.4l-4.6 4.5M66.7 327.4h.8M77 327.8v43.7M128.1 338.9h14v3.4"/>
<path d="M129.5 336.4h1.1l-.5 2.5zM154.1 338.9v3.4M158.1 339.4l-.6 .6M158.1 334.9l-4.1 4M158.1 330.4l-8.6 8.5M158.1 325.9l-13.1 13M158.1 321.4l-16 16M158.1 340h15.4M171 337.5h1l-.5 2.5zM36.3 343.9v30.1M65 357.4l-8.6 8.6M65 352.9l-13.1 13.1"/>
<path d="M65 348.4l-16 16M65 343.9l-16 16M78.4 350.1l2 1.5-.8 .7zM78.4 350.1a24.6 24.6 0 0 1 0 34.7M79.8 348.7l-14.8 14.8h14M128.1 346h14M130.1 346l.5 2.4h-1.1zM139.6 342.5h.8M141.2 342.5h5.8M142.1 342.5v24.9M142.5 346l-.4 .4M147 346l-4.9 4.9"/>
<path d="M148.3 342.5h.2M149.7 342.5h5.8M151.5 346l-9.4 9.4M154.1 342.5v24.9M156.3 342.5h2M157 345l-14.9 14.9M158.1 357.4l-5.1 5M158.1 352.9l-9.6 9.5M158.1 348.4l-14.1 14M158.1 345h15.4M159.5 342.5h1.2M171.5 345l.5 2.5h-1z"/>
<path d="M171.5 359v32.2M34.3 369h14.7M34.3 366h14.7M35.8 363.5h1l-.5 2.5zM36.3 369l.5 2.5h-1zM46.7 367.4h5.2M53.2 367.4h.3M53.4 369l-4.4 4.4M54.8 367.4h6M57.9 369l-8.9 8.9M61.7 367.4h1.6M62.3 369l-13.3 13.3"/>
<path d="M64.1 367.4h1.7M64.7 371.1l-15.7 15.7M65 379.8l-12.7 12.7M65 375.3l-16 16M65 361.8l-4.1 4.2M66.7 367.4h.8M76.5 369h1l-.5 2.5zM77 363.5l.5 2.5h-1zM79 371.5h-14l14.8 14.7M128.1 362.4h14M128.1 372.4h14M129.5 370h1.1l-.5 2.4z"/>
<path d="M130.1 362.4l.5 2.5h-1.1zM130.1 362.4v30.7M139.6 367.4h.8M141.2 367.4h6M142.1 367.6v36M143 372.4l-.9 1M147.5 372.4l-5.4 5.5M148.4 367.4h.2M149.9 367.4h5.9M151.9 372.4l-9.8 9.9M154.1 367.6v36M156.6 367.4h.8"/>
<path d="M158 371l-15.9 15.8M158.1 379.8l-12.7 12.7M158.1 375.3l-16 16M158.1 361.8l-2.1 2.1M158.1 363.9h15.4M158.1 371h15.4M171 361.5h1l-.5 2.4zM171.5 371l.5 2.5h-1zM65 388.8l-3.7 3.7M65 384.3l-8.2 8.2M79.6 382.6l.8 .7-2 1.5zM158.1 388.8l-3.7 3.7"/>
<path d="M158.1 384.3l-8.2 8.2M142.1 401.7l2.4-.6v1zM142.1 401.7h12M151.6 401.1l2.5 .6-2.5 .4z"/>
<circle cx="34" cy="30.4" r="1.25"/>
<circle cx="23.8" cy="43.6" r="1.25"/>
<circle cx="33.9" cy="168.4" r="1.25"/>
<circle cx="544.3" cy="176.3" r="1.67"/>
<circle cx="544" cy="191" r="1.66"/>
</g>
<g fill="#000">
<circle cx="55.5" cy="248.4" r=".16"/>
<circle cx="55.5" cy="278.4" r=".16"/>
<circle cx="49" cy="366" r=".16"/>
<circle cx="62.5" cy="366" r=".16"/>
<circle cx="142.1" cy="372.4" r=".16"/>
<circle cx="154.1" cy="372.4" r=".16"/>
<circle cx="499" cy="379" r=".16"/>
<circle cx="589" cy="369" r=".18"/>
<circle cx="589" cy="374" r=".18"/>
</g>
<g fill="none" stroke="#000" stroke-width=".41">
<path d="M78.2 39.3h5.7M81.4 38.8l2.5 .5-2.5 .5zM83.9 36.5v5.7M206.6 38.9h5.5M209.6 38.4l2.5 .5-2.5 .5zM212.1 36.6v4.5M83.9 43.2v1.2M83.9 45.4v5.8M83.9 52.2v1.2M83.9 54.3v5.8M212.1 42.1v1.2M212.1 44.3v4.5"/>
<path d="M212.1 49.8v1.2M212.1 52v4.5M212.1 57.5v1.2M212.1 59.7v4.5M50.5 76.4v1.2M50.5 78.6v6.4M56.4 69.1h-5.9v6.3M57.4 69.1h1.2M59.6 69.1h6M66.6 69.1h1.2M68.8 69.1h6M75.8 69.1h1.2"/>
<path d="M83.9 61.1v1.2M83.9 63.3v5.8h-5.9M137.7 78.6v1.2M143.1 71.9h-5.4v5.7M144.1 71.9h1.2M146.3 71.9h5.4M152.7 71.9h1.2M154.9 71.9h5.5M161.4 71.9h1.2M163.6 71.9h5.4M170 71.9h1.2M172.2 71.9h5.4"/>
<path d="M178.6 71.9h1.2M180.8 71.9h5.4M187.2 71.9h1.2M189.5 71.9h5.3M195.9 71.9h1.2M198.1 71.9h5.4M204.5 71.9h1.2M212.1 65.2v1.2M212.1 67.4v4.5h-5.5M50.5 86v1.1M50.5 88.2v6.3M50.5 95.5v1.3"/>
<path d="M50.5 97.7v6.4M137.7 80.8v5.8M137.7 87.6v1.2M137.7 89.8v5.7M137.7 96.5v1.2M137.7 98.7v5.8M48 119.5l2.5 .5-2.5 .5zM50.5 105.1v1.2M50.5 107.3v6.3M50.5 114.7v1.1M50.5 116.9v6.3M132 119.5h5.7"/>
<path d="M135.2 119l2.5 .5-2.5 .5zM137.7 105.4v1.3M137.7 107.7v5.7M137.7 114.4v1.2M137.7 116.6v5.7M44.5 120h6M459 397.1v6"/>
</g>
<g fill="none" stroke="#000" stroke-width=".35">
<path d="M559.1 321.8h-11.7l-5.8 10-2.9-5h5.7M564.1 321.5a19.9 19.9 0 0 0 0 12.1M576.1 322l-5.7 10-2.9-5M579.5 321.5a20.2 20.2 0 0 1 0 12.1M459 397.1h2v5.5l.4 .4 3.9 .1a.66 .66 0 0 0 .7-.6v-5.4h2v6.4a1.98 1.98 0 0 1-2 1.6h-5a2 2 0 0 1-2-2M469.5 397.8l.5-.4 1-.3h7.1v2h-6.6a.51 .51 0 0 0-.5 .5 .51 .51 0 0 0 .5 .5h4.9a2.41 2.41 0 0 1 1.7 3 2.09 2.09 0 0 1-2.1 2h-7v-2h6.5a.51 .51 0 0 0 .5-.5 .51 .51 0 0 0-.5-.5h-4.8l-1.2-.7a3.1 3.1 0 0 1-.2-3.3zM479 397.1h2.1v3.5l8.9-5.8 1.1 1.6-6.1 4 4.1 4.7h-2.7l-3-3.5-2.3 1.5v2h-2.1zM559 401.5h3.1"/>
<circle cx="570.4" cy="328.7" r="1.67"/>
</g>
<path d="M83.9 36.5v5.7M212.1 36.6v4.5M56.4 69.1h-5.9v6.3M83.9 63.3v5.8h-5.9M143.1 71.9h-5.4v5.7M212.1 67.4v4.5h-5.5M50.5 116.9v6.3M137.7 116.6v5.7" fill="none" stroke="#000" stroke-width=".78"/>
<g fill="#000">
<path d="M37.5 29.9l2.5 .5-2.5 .5zM48 29.9l2.5 .5-2.5 .5zM81.4 38.8l2.5 .5-2.5 .5zM135.2 29.9l2.5 .5-2.5 .5zM209.6 38.4l2.5 .5-2.5 .5zM209.6 29.9l2.5 .5-2.5 .5zM258.1 29.9l2.5 .5-2.5 .5zM320.6 29.9l2.5 .5-2.5 .5zM383.1 29.9l2.5 .5-2.5 .5zM457.4 29.9l2.5 .5-2.5 .5zM546.9 29.9l2.5 .5-2.5 .5zM559.4 29.9l2.5 .5-2.5 .5z"/>
<path d="M23.3 57h1l-.5 2.5zM577.9 43.5l.5 2.5h-1zM23.3 63h1l-.5 2.5zM23.3 77.1h1l-.5 2.4zM23.3 83h1l-.5 2.5zM23.3 89h1l-.5 2.5zM23.3 97h1l-.5 2.5zM23.3 103h1l-.5 2.6zM135.2 119l2.5 .5-2.5 .5zM577.4 113.1h1l-.5 2.5zM33.9 133.2l2.5-.5v.9zM48 119.5l2.5 .5-2.5 .5z"/>
<path d="M563.4 132.7l2.5 .5-2.5 .4zM22.8 177.2h1.1l-.5 2.5zM81.4 167.9l2.5 .5-2.5 .5zM181.5 167.9l2.5 .5-2.5 .5zM234.6 167.9l2.5 .5-2.5 .5zM268.1 167.9l2.5 .5-2.5 .5zM368.1 167.9l2.5 .5-2.5 .5zM417.4 167.9l2.5 .5-2.5 .5zM517.4 167.9l2.5 .5-2.5 .5zM23.4 183.7l.5 2.5h-1.1zM577.4 185.2h1l-.5 2.5zM577.9 179.7l.5 2.5h-1z"/>
<path d="M53 237.5l2.5 .5-2.5 .6zM58.5 238l2.5-.5v1.1zM36.3 248.4l.5 2.6h-1zM35.8 275.9h1l-.5 2.5zM130.1 276.4l.5 2.5h-1.1zM129.5 282h1.1l-.5 2.5zM129.5 336.4h1.1l-.5 2.5zM171 337.5h1l-.5 2.5zM78.4 350.1l2 1.5-.8 .7zM130.1 346l.5 2.4h-1.1zM171.5 345l.5 2.5h-1zM35.8 363.5h1l-.5 2.5z"/>
<path d="M36.3 369l.5 2.5h-1zM76.5 369h1l-.5 2.5zM77 363.5l.5 2.5h-1zM129.5 370h1.1l-.5 2.4zM130.1 362.4l.5 2.5h-1.1zM171 361.5h1l-.5 2.4zM171.5 371l.5 2.5h-1zM79.6 382.6l.8 .7-2 1.5zM142.1 401.7l2.4-.6v1zM151.6 401.1l2.5 .6-2.5 .4z"/>
</g>
<g font-size="7.8">
<text x="38.3" y="224.9">A-A ( 1 : 1 )</text>
<text x="131.4" y="235.9">B-B ( 1 : 1 )</text>
<text x="293.7" y="273.7">( 1 : 5 )</text>
<text x="511.5" y="367">Licht 150 Frontplatte</text>
<text x="510" y="402.7">licht_150_front</text>
<text x="563.5" y="403.5">50.00</text>
</g>
<g font-size="5.4">
<text x="36.5" y="4.3">8</text>
<text x="108.8" y="4.2">7</text>
<text x="185.6" y="4.2">6</text>
<text x="257.6" y="4.1">5</text>
<text x="333" y="4.2">4</text>
<text x="407.5" y="4.3">3</text>
<text x="481.5" y="4.2">2</text>
<text x="556" y="4.2">1</text>
<text x="35.8" y="28.4" transform="rotate(-90 35.8 28.4)">0</text>
<text x="41.7" y="28.4" transform="rotate(-90 41.7 28.4)">8</text>
<text x="52.2" y="28.4" transform="rotate(-90 52.2 28.4)">33</text>
<text x="139.1" y="28.4" transform="rotate(-90 139.1 28.4)">207,5</text>
<text x="213.9" y="28.4" transform="rotate(-90 213.9 28.4)">450</text>
<text x="262.4" y="28.4" transform="rotate(-90 262.4 28.4)">680</text>
<text x="324.9" y="28.4" transform="rotate(-90 324.9 28.4)">805</text>
<text x="387.4" y="28.4" transform="rotate(-90 387.4 28.4)">930</text>
<text x="461.7" y="28.4" transform="rotate(-90 461.7 28.4)">1180</text>
<text x="551.2" y="28.4" transform="rotate(-90 551.2 28.4)">1359</text>
<text x="563.7" y="28.4" transform="rotate(-90 563.7 28.4)">1384</text>
<text x="1.2" y="40.2">F</text>
<text x="85.1" y="40.9">A</text>
<text x="213.4" y="40.8">B</text>
<text x="590.3" y="36.5">F</text>
<text x="19.4" y="45.3">0</text>
<text x="17" y="61.3">32</text>
<text x="17" y="67.3">39</text>
<text x="17" y="81.3">72</text>
<text x="17" y="87.3">79</text>
<text x="576.9" y="85.7" transform="rotate(-90 576.9 85.7)">144</text>
<text x="16.6" y="93.3">94</text>
<text x="15.9" y="101.3">112</text>
<text x="1.1" y="104">E</text>
<text x="15.9" y="107.3">119</text>
<text x="590.5" y="103.9">E</text>
<text x="51.1" y="121.6">A</text>
<text x="138.6" y="121.4">B</text>
<text x="293" y="132.2">1392</text>
<text x="35.8" y="166.4" transform="rotate(-90 35.8 166.4)">0</text>
<text x="85.7" y="166.4" transform="rotate(-90 85.7 166.4)">100</text>
<text x="185.7" y="166.4" transform="rotate(-90 185.7 166.4)">300</text>
<text x="238.9" y="166.4" transform="rotate(-90 238.9 166.4)">500</text>
<text x="272.4" y="166.4" transform="rotate(-90 272.4 166.4)">700</text>
<text x="372.4" y="166.4" transform="rotate(-90 372.4 166.4)">900</text>
<text x="421.7" y="166.4" transform="rotate(-90 421.7 166.4)">1100</text>
<text x="521.7" y="166.4" transform="rotate(-90 521.7 166.4)">1300</text>
<text x=".9" y="175.4">D</text>
<text x="590.3" y="174.3">D</text>
<text x="22.4" y="191.8" transform="rotate(-90 22.4 191.8)">8</text>
<text x="576.6" y="198.9" transform="rotate(-90 576.6 198.9)">(16)</text>
<text x="65.9" y="236.2">3 (7x)</text>
<text x="1.2" y="245.2">C</text>
<text x="590.5" y="246.8">C</text>
<text x="35.3" y="265.9" transform="rotate(-90 35.3 265.9)">30</text>
<text x="128.2" y="269.7" transform="rotate(-90 128.2 269.7)">8 (3x)</text>
<text x="1.1" y="316.2">B</text>
<text x="388.9" y="316.1">zulässige Positionstoleranz aller</text>
<text x="590.1" y="314.3">B</text>
<text x="388.9" y="321.9">Bohrungen: ±0,2 / Rz63</text>
<text x="388.9" y="327.7">admissible position tolerance</text>
<text x="547.5" y="326.5">Rz63</text>
<text x="128.2" y="330.5" transform="rotate(-90 128.2 330.5)">7 (4x)</text>
<text x="169.6" y="332.2" transform="rotate(-90 169.6 332.2)">5 (4x)</text>
<text x="388.9" y="333.5">of all holes: ±0,2 / Rz63</text>
<text x="75.1" y="342.3" transform="rotate(-90 75.1 342.3)">8 (15x)</text>
<text x="34.4" y="358.3" transform="rotate(-90 34.4 358.3)">3 (15x)</text>
<text x="84.2" y="371" transform="rotate(-90 84.2 371)">90°</text>
<text x="1" y="383.8">A</text>
<text x="128.2" y="388.7" transform="rotate(-90 128.2 388.7)">10 (4x)</text>
<text x="169.6" y="386.8" transform="rotate(-90 169.6 386.8)">7 (4x)</text>
<text x="589.9" y="386.7">A</text>
<text x="406.2" y="391.5">3,194 kg</text>
<text x="466.1" y="391.7">1 : 2</text>
<text x="146" y="400.6">12</text>
<text x="399" y="400.2">Spanplatte</text>
<text x="581.2" y="402.7">A2</text>
<text x="399" y="408.1">16x144x1392</text>
<text x="37.7" y="419.3">8</text>
<text x="110.8" y="419.2">7</text>
<text x="186.6" y="419.2">6</text>
<text x="259" y="419.2">5</text>
<text x="333.2" y="419.3">4</text>
<text x="411.9" y="419.3">3</text>
<text x="482.3" y="419.2">2</text>
<text x="558.5" y="419.2">1</text>
</g>
<g font-size="4.6">
<text x="62.1" y="236.2">⌀</text>
<text x="128.2" y="273.6" transform="rotate(-90 128.2 273.6)">⌀</text>
<text x="128.2" y="334.5" transform="rotate(-90 128.2 334.5)">⌀</text>
<text x="169.6" y="336.1" transform="rotate(-90 169.6 336.1)">⌀</text>
<text x="75.1" y="346.2" transform="rotate(-90 75.1 346.2)">⌀</text>
<text x="34.4" y="362.3" transform="rotate(-90 34.4 362.3)">⌀</text>
<text x="128.2" y="392.6" transform="rotate(-90 128.2 392.6)">⌀</text>
<text x="169.6" y="390.7" transform="rotate(-90 169.6 390.7)">⌀</text>
</g>
<g font-size="3.9">
<text x="576.4" y="74.7" transform="rotate(-90 576.4 74.7)">1</text>
<text x="305.7" y="131.7">1</text>
<text x="456.8" y="367.7">23.05.2018</text>
<text x="481.2" y="367.7">Granz</text>
</g>
<g font-size="3.6">
<text x="582.8" y="409.5">1</text>
<text x="582.8" y="414.5">1</text>
</g>
<g font-size="3.3">
<text x="576.4" y="77.7" transform="rotate(-90 576.4 77.7)">±</text>
<text x="302.7" y="131.7">±</text>
</g>
<text font-size="3.1" x="460.1" y="408.5">Member of Aumann AG</text>
<g font-size="2.8">
<text x="396.2" y="357.4">Index</text>
<text x="413.7" y="357.4">Place/Ort</text>
<text x="432.5" y="357.4">Date/Datum</text>
<text x="457.7" y="357.4">Name</text>
<text x="521" y="357.4">Change/Änderung</text>
<text x="457.8" y="362.4">Date/Datum</text>
<text x="482.8" y="362.4">Name</text>
<text x="500" y="361.3">Benennung</text>
<text x="392.1" y="374.8">.....6</text>
<text x="401.4" y="376.5">.....30</text>
<text x="402.8" y="373.2">&gt;6</text>
<text x="411" y="376.5">.....120</text>
<text x="412.1" y="373.2">&gt;30</text>
<text x="421.7" y="374.8">&gt;120</text>
<text x="393.7" y="382.2">0,1</text>
<text x="403.6" y="382.2">0,2</text>
<text x="413.5" y="382.2">0,3</text>
<text x="423.6" y="382.2">0,5</text>
<text x="500" y="378.7">Title</text>
<text x="488.7" y="386.4">ISO E</text>
<text x="390" y="396.2">Material</text>
<text x="500" y="396.2">Drawing-No./Z-Nr.</text>
<text x="580" y="396.8">Original</text>
<text x="500" y="408.4">File/Datei:</text>
<text x="554.6" y="408.4">Inventor + SmarTeam</text>
</g>
<g font-size="2.4">
<text x="391.5" y="382.2">±</text>
<text x="401.4" y="382.2">±</text>
<text x="411.4" y="382.2">±</text>
<text x="421.4" y="382.2">±</text>
</g>
<g font-size="2.3">
<text x="431.9" y="361.9">for nom. angles</text>
<text x="432.5" y="364.6">without spec./</text>
<text x="433" y="367.2">Für nicht tol.</text>
<text x="434.2" y="369.9">Winkel gilt</text>
<text x="450.1" y="366.2">drawn</text>
<text x="450.3" y="371">exam.</text>
<text x="450.6" y="368.2">erst.</text>
<text x="432" y="372.6">DIN ISO 2768-m</text>
<text x="433.5" y="377.1">Edge finish/</text>
<text x="450.6" y="372.7">gepr.</text>
<text x="431.2" y="379.7">Werkstückkanten</text>
<text x="435" y="382.4">DIN 6784</text>
<text x="450.4" y="381">freig.</text>
<text x="451.3" y="383.2">rel.</text>
<text x="390" y="387.5">Weight/Masse</text>
<text x="450.1" y="386.6">Scale</text>
<text x="450.1" y="389.3">Maßstab</text>
</g>
<g font-size="2.2">
<text x="395.6" y="363.5">for nom. dim. without spec. tol.</text>
<text x="399" y="367.4">Für nicht tol. Maße gilt</text>
<text x="397.9" y="411.9">All rights remain with company, which mentioned above also for the case to patent these as commercial protective rights. All rights of disposition, particularly for copying or distributing, reserved.</text>
<text x="417.3" y="414.5">Alle Rechte bei oben genannter Firma, auch für den Fall von Schutzrechtsanmeldung. Jede Verfügungsbefugnis, wie Kopier- und Weitergaberecht bei uns.</text>
</g>
<g font-size="1.8">
<text x="449.3" y="375.8">lastexam.</text>
<text x="449.7" y="377.9">zul. gepr.</text>
<text x="579.5" y="406.6">Sheet/Blatt</text>
<text x="579.5" y="411.6">of/von</text>
</g>
</svg>
